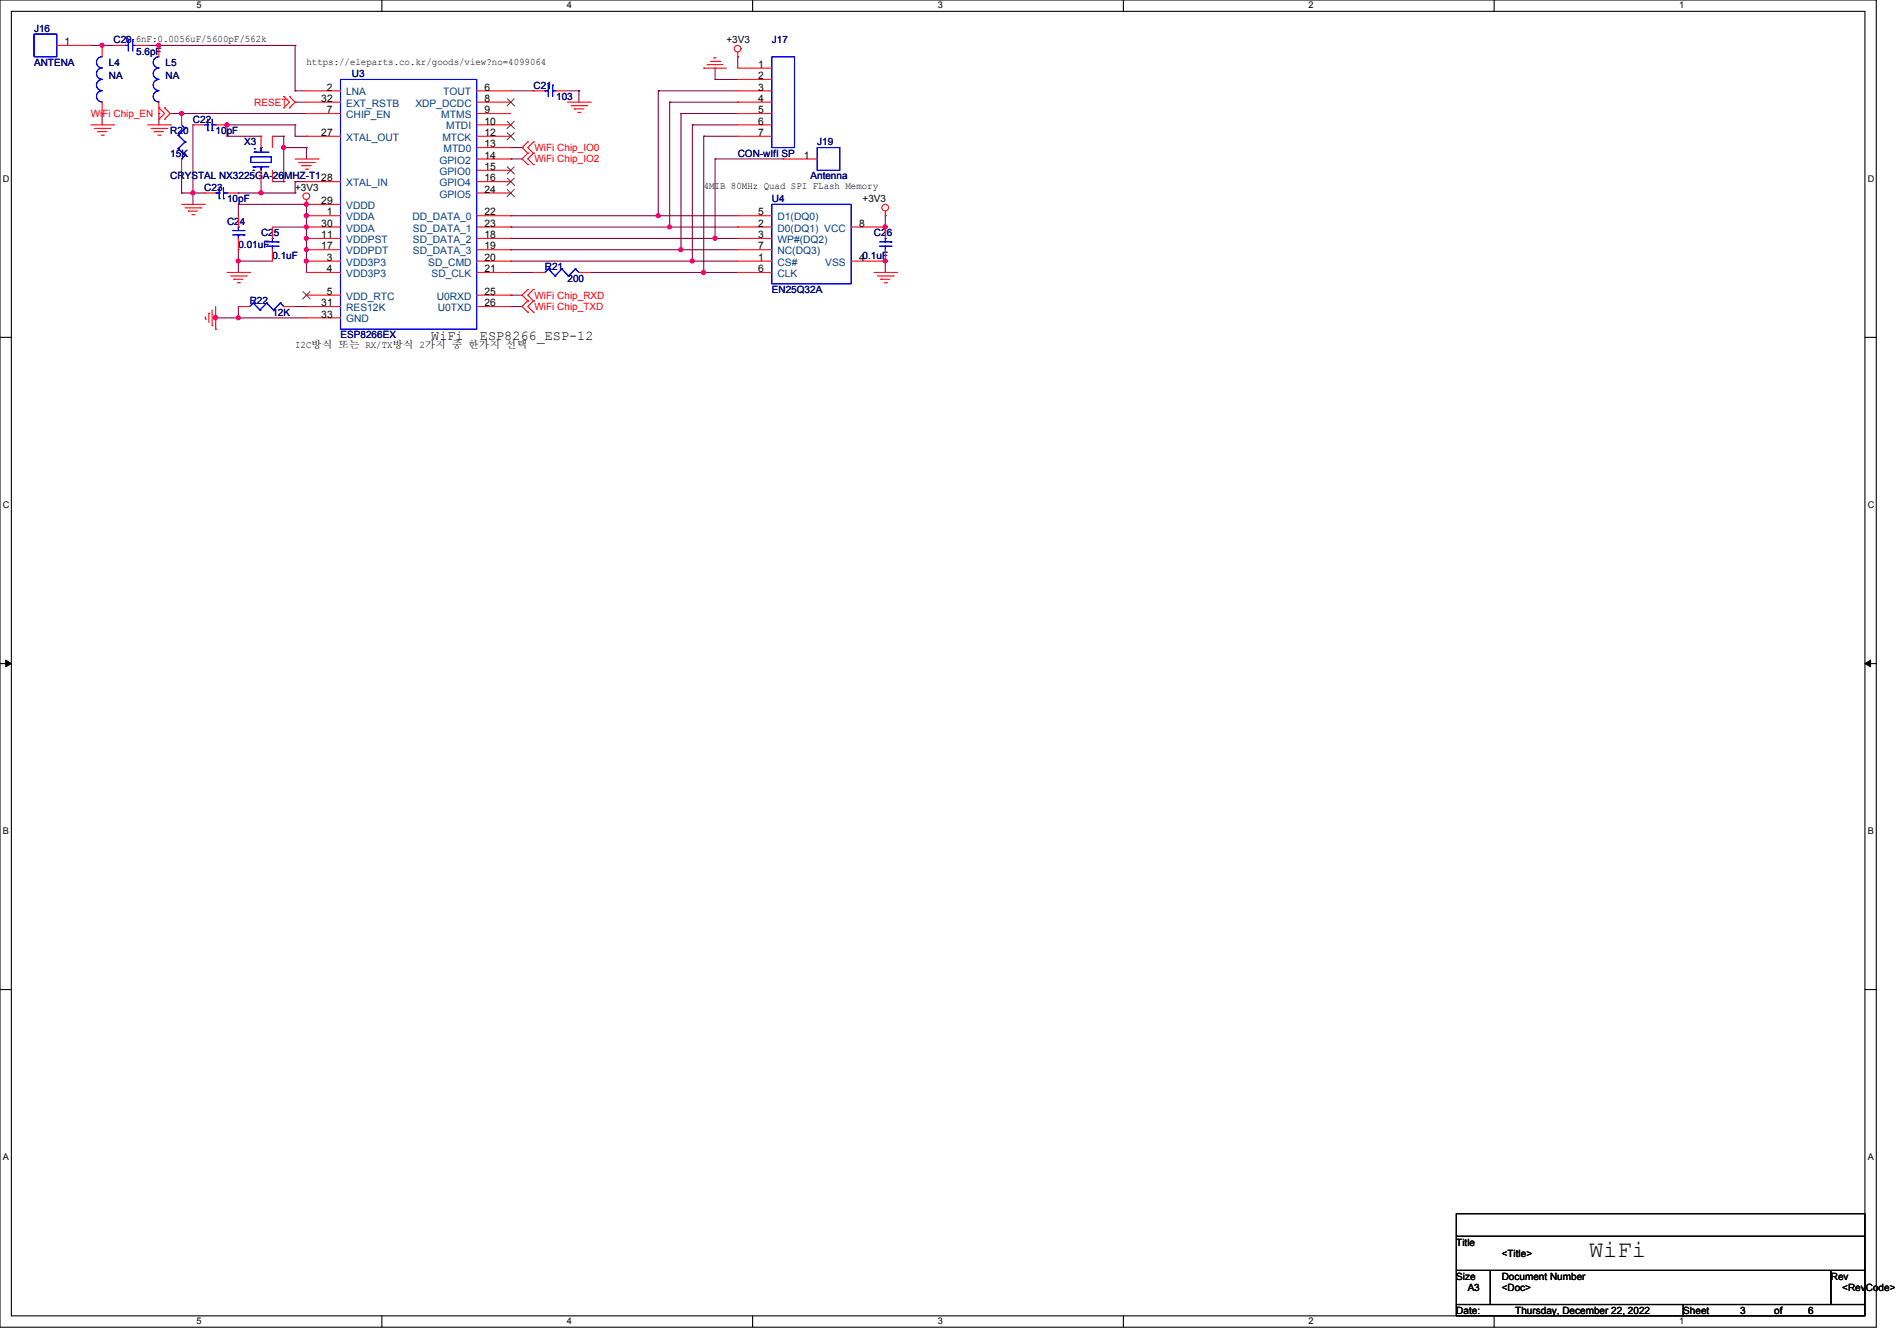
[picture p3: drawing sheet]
<svg xmlns="http://www.w3.org/2000/svg" width="297mm" height="210mm" viewBox="0 0 297 210" stroke-linecap="round" stroke-linejoin="round" font-family="sans-serif">
<g fill="none" stroke="#000" stroke-width=".17">
<path d="M0 0h293.6v207.7h-293.6zM1.8 1.8h290v204.2h-290zM59.8 0v1.8M117.8 0v1.8M175.8 0v1.8M233.8 0v1.8M0 52.8h1.8M291.8 52.8h1.8M0 103.9h1.8M291.8 103.9h1.8M0 154.9h1.8M291.8 154.9h1.8"/>
<path d="M227.9 190h63.9v3.5h-63.9zM227.9 193.5h63.9v5.4h-63.9zM227.9 198.9h5.3v5.3h-5.3zM233.2 198.9h53.3v5.3h-53.3zM286.5 198.9h5.3v5.3h-5.3zM59.8 206v1.7M117.8 206v1.7M175.8 206v1.7M227.9 204.2h35.5v1.8h-35.5zM233.8 206v1.7M263.4 204.2h28.4v1.8h-28.4z"/>
</g>
<path d="M.9 103.3l.9 .6-.9 .5zM291.8 103.9l.9-.6v1.1z" fill="#000" stroke="#000" stroke-width=".16"/>
<g fill="none" stroke="#800040" stroke-width=".17">
<path d="M14.2 7.1h.1M14.2 7.1h3.6M16 17.8h.1M16 7.1h.1M16 17.8v1.7M23.1 7.1h.1M23.1 7.1h23.1M24.9 17.8h.1M24.9 7.1h.1M24.9 17.8v1.7M26.6 17.8h.1M26.6 17.8h21.4"/>
<path d="M28.4 17.8h.1M30.2 19.5h.1M30.2 19.5v12.5M35.5 19.5h.1M35.5 19.5h10.7M35.5 19.5v1.8h5.3M46.2 7.1h.1M46.2 14.2h.1M46.2 16h.1M46.2 19.5h.1M46.2 14.2h1.8M46.2 7.1v7.1"/>
<path d="M46.2 19.5v1.8h1.8M46.2 16h1.8M79.9 14.2h3.6M83.5 14.2h.1M88.8 14.2h1.8M90.6 14.2h.1M90.6 14.2v1.8M103 14.2h.1M103 14.2h12.4M103 14.2v19.6M104.8 16h.1M104.8 16h10.6"/>
<path d="M104.8 16v19.5M106.6 17.8h.1M106.6 17.8v21.3M106.6 17.8h8.8M108.3 19.5h.1M108.3 19.5h7.1M108.3 19.5v21.4M111.9 10.7h.1M111.9 12.4h.1M111.9 10.7v1.7M111.9 12.4h3.5M115.4 8.9h.1"/>
<path d="M115.4 16h.1M115.4 8.9v1.8M28.4 30.2h.1M28.4 30.2h3.6M28.4 26.7v3.5M30.2 30.2h.1M32 30.2h.1M37.3 39.1h.1M37.3 32h.1M37.3 30.2h.1M37.3 32v1.8M37.3 39.1v3.5"/>
<path d="M37.3 32h10.7M37.3 30.2h8.9M40.8 30.2h.1M40.8 21.3h.1M40.8 28.4v1.8M42.6 35.5h5.4M42.6 21.3h1.8M42.6 28.4h1.8M44.4 21.3h.1M44.4 23.1h.1M44.4 28.4h.1M44.4 23.1h3.6"/>
<path d="M44.4 21.3v7.1M46.2 28.4h.1M46.2 30.2h.1M46.2 28.4v1.8M46.2 28.4h1.8M48 35.5h.1M48 37.3h.1M48 32h.1M48 39.1h.1M48 33.8h.1M48 21.3h.1M48 23.1h.1"/>
<path d="M48 23.1v1.8M48 32v10.6M79.9 37.3h.1M79.9 35.5h.1M79.9 33.8h.1M79.9 39.1h.1M79.9 24.9h.1M79.9 35.5h35.5M79.9 33.8h35.5M79.9 39.1h35.5M79.9 24.9h1.8M79.9 37.3h35.5"/>
<path d="M79.9 23.1h1.8M81.7 23.1h.1M103 33.8h.1M106.6 39.1h.1M110.1 21.3h.1M110.1 21.3v21.3M110.1 21.3h5.3M111.9 24.9h.1M111.9 37.3h.1M111.9 24.9v12.4M111.9 24.9h10.6M115.4 35.5h.1"/>
<path d="M122.5 24.9h.1M138.5 33.8h.1M138.5 33.8v1.7M33.7 49.8h.1M33.7 49.8h14.3M33.7 49.8v1.7M37.3 40.9h.1M37.3 49.8h.1M37.3 48h.1M37.3 40.9h5.3M37.3 48v1.8M46.2 48h1.8"/>
<path d="M48 48h.1M48 40.9h.1M79.9 42.6h.1M79.9 40.9h.1M79.9 46.2h.1M79.9 48h.1M79.9 40.9h35.5M79.9 42.6h3.6M79.9 48h1.8M79.9 46.2h1.8M92.4 42.6h.1M92.4 42.6h23"/>
<path d="M108.3 40.9h.1M110.1 42.6h.1M138.5 40.9h.1M138.5 40.9v1.7"/>
</g>
<g fill="#f0f" stroke="#f0f" stroke-width=".17">
<circle cx="37.3" cy="40.9" r=".32"/>
<circle cx="24.8" cy="7.1" r=".32"/>
<circle cx="16" cy="7.1" r=".32"/>
<circle cx="47.9" cy="37.3" r=".32"/>
<circle cx="47.9" cy="33.7" r=".32"/>
<circle cx="47.9" cy="32" r=".32"/>
<circle cx="138.5" cy="40.9" r=".32"/>
<circle cx="33.7" cy="49.7" r=".32"/>
<circle cx="37.3" cy="49.7" r=".32"/>
<circle cx="47.9" cy="39.1" r=".32"/>
<circle cx="138.5" cy="35.5" r=".32"/>
<circle cx="47.9" cy="35.5" r=".32"/>
<circle cx="103" cy="33.7" r=".32"/>
<circle cx="104.8" cy="35.5" r=".32"/>
<circle cx="106.5" cy="39.1" r=".32"/>
<circle cx="28.4" cy="17.7" r=".32"/>
<circle cx="111.9" cy="37.3" r=".32"/>
<circle cx="108.3" cy="40.9" r=".32"/>
<circle cx="110.1" cy="42.6" r=".32"/>
<circle cx="47.9" cy="40.9" r=".32"/>
<circle cx="30.2" cy="30.2" r=".32"/>
<circle cx="35.5" cy="19.5" r=".32"/>
<circle cx="44.4" cy="23.1" r=".32"/>
<circle cx="40.8" cy="30.2" r=".32"/>
</g>
<g fill="none" stroke="#f00" stroke-width=".17">
<path d="M8.9 7.1h5.3M14.2 19.5h3.6M16 7.1v1.8M16 16v1.8M17.8 19.5h.1M17.8 7.1h1.7M21.3 7.1h1.8M23.1 19.5h3.5M24.9 18.7h.1M24.9 16.9h.1M24.9 16.9l.9 .9-.9 .9M24.9 7.1v1.8"/>
<path d="M24.9 16v1.8M25.8 16.9h.1M25.8 18.7h.1M25.8 16.9l.8 .9-.8 .9M26.6 19.5h.1M28.4 17.8v1.7M30.2 19.5h1.8M33.7 19.5h1.8M44.4 16.9h.1M44.4 15.1h.1M44.4 15.1l.9 .9-.9 .9M45.3 15.1h.1"/>
<path d="M45.3 16.9h.1M45.3 15.1l.9 .9-.9 .9M48 16h5.3M48 14.2h5.3M48 17.8h5.3M74.6 19.5h5.3M74.6 16h5.3M74.6 14.2h5.3M74.6 17.8h5.3M83.5 14.2h1.8M87 14.2h1.8M88.8 16h3.6"/>
<path d="M89.4 16.5h2.4M89.9 17.1h.1M89.9 17.1h1.4M90.4 17.6h.3M90.7 17.6h.1M91.8 16.5h.1M92.4 16h.1M110.1 10.7h.1M110.1 10.7h3.6M110.7 10.1h.1M110.7 10.1h2.4M111.2 9.6h1.4"/>
<path d="M111.7 9.1h.1M111.7 9.1h.4M112.6 9.6h.1M115.4 8.9h.1M115.4 19.5h5.4M115.4 16h5.4M115.4 8.2v.7M115.4 10.7h5.4M115.4 14.2h5.4M115.4 17.8h5.4M115.4 12.4h5.4M14.8 20.1h2.4"/>
<path d="M15.3 20.6h.1M15.3 20.6h1.4M15.8 21.2h.4M16.2 21.2h.1M17.2 20.1h.1M23.6 20.1h2.5M24.1 20.6h.1M24.1 20.6h1.5M24.7 21.2h.3M25 21.2h.1M26.1 20.1h.1M28.4 32h3.6"/>
<path d="M28.4 24.9v1.8M29 32.5h2.4M29.5 33h.1M29.5 33h1.4M30 33.6h.4M30.4 33.6h.1M31.4 32.5h.1M32 32h.1M32 30.2h1.7M35.5 30.2h1.8M37.3 33.8v1.7M37.3 37.3v1.8"/>
<path d="M40.8 21.3v1.8M40.8 26.7v1.7M42.6 21.3v1.8M42.6 26.7v1.7M42.6 35.5v1.8M42.6 39.1v1.8M46.2 24.9h3.5M46.7 25.4h2.5M47.2 25.9h.1M47.2 25.9h1.5M47.8 26.5h.3M48 32h.1"/>
<path d="M48 32h5.3M48 31.3v.7M48 33.8h5.3M48 37.3h5.3M48 21.3h5.3M48 28.4h5.3M48 39.1h5.3M48 35.5h5.3M48.1 26.5h.1M49.2 25.4h.1M49.7 24.9h.1M74.6 24.9h5.3"/>
<path d="M74.6 33.8h5.3M74.6 37.3h5.3M74.6 21.3h5.3M74.6 23.1h5.3M74.6 26.7h5.3M74.6 28.4h5.3M74.6 39.1h5.3M74.6 35.5h5.3M74.6 30.2h5.3M82.6 24h.1M82.6 25.8h.1M82.6 22.2h.1"/>
<path d="M82.6 24l-.9 .9 .9 .9M82.6 22.2l-.9 .9 .9 .9M83.5 25.8h.1M83.5 24h.1M83.5 22.2h.1M83.5 24l-.9 .9 .9 .9M83.5 22.2l-.9 .9 .9 .9M115.4 33.8h5.4M115.4 37.3h5.4M115.4 21.3h5.4M115.4 39.1h5.4M115.4 35.5h5.4"/>
<path d="M122.5 24.9h5.4M133.2 35.5h5.3v1.8M138.5 33.8h.1M138.5 33v.8M138.5 39.1v1.8h-5.3M32.1 49.9h.1M32.1 49.6v.3M32.7 49h.1M32.7 49v1.5M33.2 51h.1M33.2 48.5v2.5M33.7 51.5h.1"/>
<path d="M33.7 48v3.5M35.5 42.6h3.6M36.1 43.2h2.4M36.6 43.7h.1M36.6 43.7h1.4M37.1 44.3h.4M37.3 48h1.8M37.5 44.3h.1M38.5 43.2h.1M39.1 42.6h.1M44.4 48h1.8M48 42.6h5.3"/>
<path d="M48 40.9h5.3M48 46.2h5.3M48 48h5.3M48 49.8h5.3M74.6 42.6h5.3M74.6 40.9h5.3M74.6 46.2h5.3M74.6 48h5.3M82.6 45.3h.1M82.6 47.1h.1M82.6 48.9h.1M82.6 45.3l-.9 .9 .9 .9"/>
<path d="M82.6 47.1l-.9 .9 .9 .9M83.5 47.1h.1M83.5 45.3h.1M83.5 48.9h.1M83.5 42.6h1.8M83.5 45.3l-.9 .9 .9 .9M83.5 47.1l-.9 .9 .9 .9M90.6 42.6h1.8M115.4 42.6h5.4M115.4 40.9h5.4M136.8 42.6h3.5M137.3 43.2h2.5"/>
<path d="M137.8 43.7h.1M137.8 43.7h1.5M138.4 44.3h.3M138.7 44.3h.1M139.8 43.2h.1M140.3 42.6h.1"/>
<circle cx="115.4" cy="7.6" r=".52"/>
<circle cx="47.9" cy="30.7" r=".52"/>
<circle cx="138.5" cy="32.5" r=".52"/>
</g>
<g fill="none" stroke="#00f" stroke-width=".17">
<path d="M5.3 5.3h3.6v3.6h-3.6zM16 12.4a.87 .87 0 0 0-.9 .9 .87 .87 0 0 0 .9 .9M16 10.7a.87 .87 0 0 0-.9 .8 .87 .87 0 0 0 .9 .9M16 8.9a.87 .87 0 0 0-.9 .9 .87 .87 0 0 0 .9 .8M16 14.2a.87 .87 0 0 0-.9 .9 .87 .87 0 0 0 .9 .9M19.5 7.1h.1M19.5 7.1h.6M20.1 6.2h.1M20.1 6.2v1.8M20.8 6.2h.1M20.8 7.1h.1M20.8 6.2v1.8"/>
<path d="M20.8 7.1h.5M24.9 12.4a.87 .87 0 0 0-.9 .9 .87 .87 0 0 0 .9 .9M24.9 10.7a.87 .87 0 0 0-.9 .8 .87 .87 0 0 0 .9 .9M24.9 8.9a.87 .87 0 0 0-.9 .9 .87 .87 0 0 0 .9 .8M24.9 14.2a.87 .87 0 0 0-.9 .9 .87 .87 0 0 0 .9 .9M28.4 19.5l.6 .6M32 19.5h.5M32.5 19.5h.1M32.5 18.7v1.7M33.2 18.7v1.7M33.2 19.5h.5M33.7 19.5h.1"/>
<path d="M53.3 12.4h21.3v39.1h-21.3zM85.3 14.2h.1M85.3 14.2h.5M85.8 13.3h.1M85.8 13.3v1.8M86.5 13.3h.1M86.5 14.2h.1M86.5 13.3v1.8M86.5 14.2h.5M120.8 8.9h3.5v14.2h-3.5zM27.9 21.2h.1M27.9 23.3h.1"/>
<path d="M27.9 21.2l1.1 1M27.9 23.3l1.1 1M28.4 24.9h.1M29 20.1h.1M29 22.2h.1M29 24.3h.1M29 20.1l-1.1 1.1M29 22.2l-1.1 1.1M29 24.3l-.6 .6M32.5 20.4h.1M33.2 20.4h.1M33.7 30.2h.6"/>
<path d="M34.3 31.1h.1M34.3 30.2h.1M34.3 29.3v1.8M35 31.1h.1M35 29.3v1.8M35 30.2h.5M35.5 30.2h.1M36.4 36.8h1.8M36.4 36.1h1.8M37.3 35.5h.1M37.3 36.8h.1M37.3 35.5v.6"/>
<path d="M37.3 36.8v.5M38.2 36.8h.1M38.2 36.1h.1M39.2 24.5h3.3v.9h-3.3zM39.6 26.7h.1M39.6 26.1h.1M39.6 26.1h2.5M39.8 23.8h.1M39.8 23.3h.1M39.8 26.1h.1M39.8 23.8h2.3M40 23.8h.1"/>
<path d="M40.8 26.1h.1M40.8 23.1h.1M40.8 23.1v.7M40.8 26.1v.6M41.7 38.5h1.8M41.7 37.9h1.8M42.6 37.3h.1M42.6 38.5h.1M42.6 37.3v.6M42.6 38.5v.6M43.5 38.5h.1M43.5 37.9h.1"/>
<path d="M120.8 32h12.4v12.4h-12.4zM127.9 23.1h3.5v3.6h-3.5zM137.6 38.5h1.8M137.6 37.9h1.8M138.5 37.3h.1M138.5 38.5h.1M138.5 37.3v.6M138.5 38.5v.6M139.4 38.5h.1M139.4 37.9h.1M39.6 47.4h.1M39.6 47.4l-.5 .6"/>
<path d="M39.6 47.4l1.1 1.1M40.7 48.5h.1M41.7 47.4h.1M41.7 47.4l-1 1.1M41.7 47.4l1.1 1.1M42.8 48.5h.1M43.9 47.4h.1M43.9 47.4l-1.1 1.1M43.9 47.4l.5 .6M44.4 48h.1M85.8 42.1h.1M85.8 42.1l-.5 .5"/>
<path d="M85.8 42.1l1.1 1.1M86.9 43.2h.1M87.9 42.1h.1M87.9 42.1l-1 1.1M87.9 42.1l1.1 1.1M89 43.2h.1M90 42.1h.1M90 42.1l-1 1.1M90 42.1l.6 .5M90.6 42.6h.1"/>
</g>
<g fill="none" stroke="#804000" stroke-width=".16">
<path d="M79.4 15.4l1.1 1.2M79.4 19l1.1 1.1M80.5 15.4l-1.2 1.2M80.5 19l-1.2 1.1M79.4 20.8l1.1 1.1M79.4 26.1l1.1 1.1M79.4 27.9l1.1 1.1M79.4 29.7l1.1 1.1M80.5 20.8l-1.2 1.1M80.5 26.1l-1.2 1.1M80.5 27.9l-1.2 1.1M80.5 29.7l-1.2 1.1"/>
<path d="M47.4 45.7l1.1 1.1M48.5 45.7l-1.1 1.1"/>
</g>
<text font-size="3.7" x="248.6" y="196.7">WiFi</text>
<g font-size="2.1">
<text x="67.5" y="53.2">WiFi</text>
<text x="75.1" y="53.2">ESP8266_ESP-12</text>
</g>
<g font-size="1.6" fill="#000080">
<text x="5.3" y="5">J16</text>
<text x="5.3" y="10.3">ANTENA</text>
<text x="17" y="10.3">L4</text>
<text x="17.8" y="6.8">C20</text>
<text x="21.3" y="8.5">5.6pF</text>
<text x="25.9" y="10.3">L5</text>
<text x="120.8" y="6.8">J17</text>
<text x="17" y="12.4">NA</text>
<text x="25.9" y="12.4">NA</text>
<text x="55.1" y="12.1">U3</text>
<text x="83.5" y="13.9">C21</text>
<text x="87" y="15.7">103</text>
<text x="26.6" y="21">R20</text>
<text x="30.2" y="19.2">C22</text>
<text x="33.7" y="21">10pF</text>
<text x="38.2" y="22.8">X3</text>
<text x="127.9" y="22.8">J19</text>
<text x="26.6" y="28.1">CRYSTAL NX3225GA-26MHZ-T128</text>
<text x="26.6" y="24.5">15K</text>
<text x="32" y="29.9">C23</text>
<text x="115.4" y="24.5">CON-wIfI SP</text>
<text x="126.8" y="28.1">Antenna</text>
<text x="35.5" y="35.2">C24</text>
<text x="35.5" y="31.6">10pF</text>
<text x="120.8" y="31.6">U4</text>
<text x="37.3" y="38.8">0.01uF</text>
<text x="40.8" y="37">C25</text>
<text x="42.6" y="40.5">0.1uF</text>
<text x="136.8" y="37">C26</text>
<text x="39.1" y="47.6">R22</text>
<text x="85.3" y="42.3">R21</text>
<text x="88.8" y="44.1">200</text>
<text x="120.8" y="45.9">EN25Q32A</text>
<text x="42.6" y="49.4">12K</text>
<text x="53.3" y="53">ESP8266EX</text>
</g>
<g font-size="1.6">
<text x="10.1" y="7.1">1</text>
<text x="19.5" y="6.6">5.6nF:0.0056uF/5600pF/562k</text>
<text x="48" y="10.1">https://eleparts.co.kr/goods/view?no=4099064</text>
<text x="113.7" y="6.8">+3V3</text>
<text x="118.7" y="10.6">1</text>
<text x="50.3" y="16">32</text>
<text x="51.2" y="14.2">2</text>
<text x="51.2" y="17.7">7</text>
<text x="75.8" y="14.2">6</text>
<text x="75.8" y="16">8</text>
<text x="75.8" y="17.7">9</text>
<text x="118.7" y="12.4">2</text>
<text x="118.7" y="14.2">3</text>
<text x="118.7" y="16">4</text>
<text x="118.7" y="17.7">5</text>
<text x="50.3" y="21.3">27</text>
<text x="75.8" y="19.5">10</text>
<text x="75.8" y="21.3">12</text>
<text x="75.8" y="23.1">13</text>
<text x="118.7" y="19.5">6</text>
<text x="118.7" y="21.3">7</text>
<text x="46.2" y="29.9">+3V3</text>
<text x="75.8" y="24.8">14</text>
<text x="75.8" y="26.6">15</text>
<text x="75.8" y="28.4">16</text>
<text x="110.1" y="29.7">4MIB 80MHz Quad SPI FLash Memory</text>
<text x="125.8" y="24.8">1</text>
<text x="50.3" y="31.9">29</text>
<text x="50.3" y="35.5">30</text>
<text x="51.2" y="33.7">1</text>
<text x="75.8" y="33.7">22</text>
<text x="75.8" y="35.5">23</text>
<text x="75.8" y="30.2">24</text>
<text x="118.7" y="35.5">2</text>
<text x="118.7" y="33.7">5</text>
<text x="134.4" y="35.5">8</text>
<text x="135" y="31.6">+3V3</text>
<text x="50.3" y="37.3">11</text>
<text x="50.3" y="39.1">17</text>
<text x="51.2" y="40.8">3</text>
<text x="75.8" y="37.3">18</text>
<text x="75.8" y="39.1">19</text>
<text x="75.8" y="40.8">20</text>
<text x="118.7" y="40.8">1</text>
<text x="118.7" y="37.3">3</text>
<text x="118.7" y="39.1">7</text>
<text x="134.4" y="40.8">40.1uF</text>
<text x="50.3" y="47.9">31</text>
<text x="51.2" y="42.6">4</text>
<text x="51.2" y="46.2">5</text>
<text x="75.8" y="42.6">21</text>
<text x="75.8" y="46.2">25</text>
<text x="75.8" y="47.9">26</text>
<text x="118.7" y="42.6">6</text>
<text x="50.3" y="49.7">33</text>
<text x="46.2" y="54.5">I2C방식 또는 RX/TX방식 2가지 중 한가지 선택</text>
<text x="227.9" y="195">Title</text>
<text x="235" y="196.7">&lt;Title&gt;</text>
<text x="227.9" y="200.3">Size</text>
<text x="229.7" y="202.1">A3</text>
<text x="235" y="200.3">Document Number</text>
<text x="235" y="202.1">&lt;Doc&gt;</text>
<text x="286.5" y="200.3">Rev</text>
<text x="288.3" y="202.1">&lt;RevCode&gt;</text>
<text x="227.9" y="205.6">Date:</text>
<text x="237.1" y="205.6">Thursday, December 22, 2022</text>
<text x="263.4" y="205.6">Sheet</text>
<text x="272.3" y="205.6">3</text>
<text x="277.6" y="205.6">of</text>
<text x="282.9" y="205.6">6</text>
</g>
<g font-size="1.6" fill="#f00">
<text x="39.8" y="16.5">RESET</text>
<text x="14.2" y="18.3">WiFi Chip_EN</text>
<text x="83.6" y="23.7">WiFi Chip_IO0</text>
<text x="83.6" y="25.4">WiFi Chip_IO2</text>
<text x="83.6" y="46.8">WiFi Chip_RXD</text>
<text x="83.6" y="48.5">WiFi Chip_TXD</text>
</g>
<g font-size="1.6" fill="#004080">
<text x="54.2" y="14.9">LNA</text>
<text x="54.2" y="16.7">EXT_RSTB</text>
<text x="65" y="16.7">XDP_DCDC</text>
<text x="69.4" y="14.9">TOUT</text>
<text x="54.2" y="18.5">CHIP_EN</text>
<text x="54.2" y="22">XTAL_OUT</text>
<text x="69.1" y="18.5">MTMS</text>
<text x="69.2" y="22">MTCK</text>
<text x="69.4" y="23.8">MTD0</text>
<text x="69.8" y="20.3">MTDI</text>
<text x="54.2" y="29.2">XTAL_IN</text>
<text x="68.8" y="25.6">GPIO2</text>
<text x="68.8" y="27.4">GPIO0</text>
<text x="68.8" y="29.2">GPIO4</text>
<text x="54.2" y="34.5">VDDA</text>
<text x="54.2" y="32.7">VDDD</text>
<text x="64.5" y="34.5">DD_DATA_0</text>
<text x="68.8" y="30.9">GPIO5</text>
<text x="121.7" y="34.5">D1(DQ0)</text>
<text x="54.2" y="41.6">VDD3P3</text>
<text x="54.2" y="38">VDDPST</text>
<text x="54.2" y="39.8">VDDPDT</text>
<text x="54.2" y="36.3">VDDA</text>
<text x="64.6" y="38">SD_DATA_2</text>
<text x="64.6" y="39.8">SD_DATA_3</text>
<text x="64.6" y="36.3">SD_DATA_1</text>
<text x="67" y="41.6">SD_CMD</text>
<text x="121.7" y="41.6">CS#</text>
<text x="121.7" y="36.3">D0(DQ1) VCC</text>
<text x="121.7" y="38">WP#(DQ2)</text>
<text x="121.7" y="39.8">NC(DQ3)</text>
<text x="129.1" y="41.6">VSS</text>
<text x="54.2" y="43.4">VDD3P3</text>
<text x="54.2" y="46.9">VDD_RTC</text>
<text x="67.5" y="43.4">SD_CLK</text>
<text x="68.3" y="46.9">U0RXD</text>
<text x="121.7" y="43.4">CLK</text>
<text x="54.2" y="48.7">RES12K</text>
<text x="54.2" y="50.5">GND</text>
<text x="68.5" y="48.7">U0TXD</text>
</g>
<g font-size="1.4">
<text x="30.7" y="1.3">5</text>
<text x="88.7" y="1.3">4</text>
<text x="146.7" y="1.3">3</text>
<text x="204.8" y="1.3">2</text>
<text x="262.8" y="1.3">1</text>
<text x=".5" y="28.4">D</text>
<text x="292.3" y="28.4">D</text>
<text x=".5" y="79.5">C</text>
<text x="292.3" y="79.5">C</text>
<text x=".5" y="130.5">B</text>
<text x="292.3" y="130.5">B</text>
<text x=".5" y="181.6">A</text>
<text x="292.3" y="181.6">A</text>
<text x="30.7" y="207.3">5</text>
<text x="88.7" y="207.3">4</text>
<text x="146.7" y="207.3">3</text>
<text x="204.8" y="207.3">2</text>
<text x="262.8" y="207.3">1</text>
</g>
</svg>
